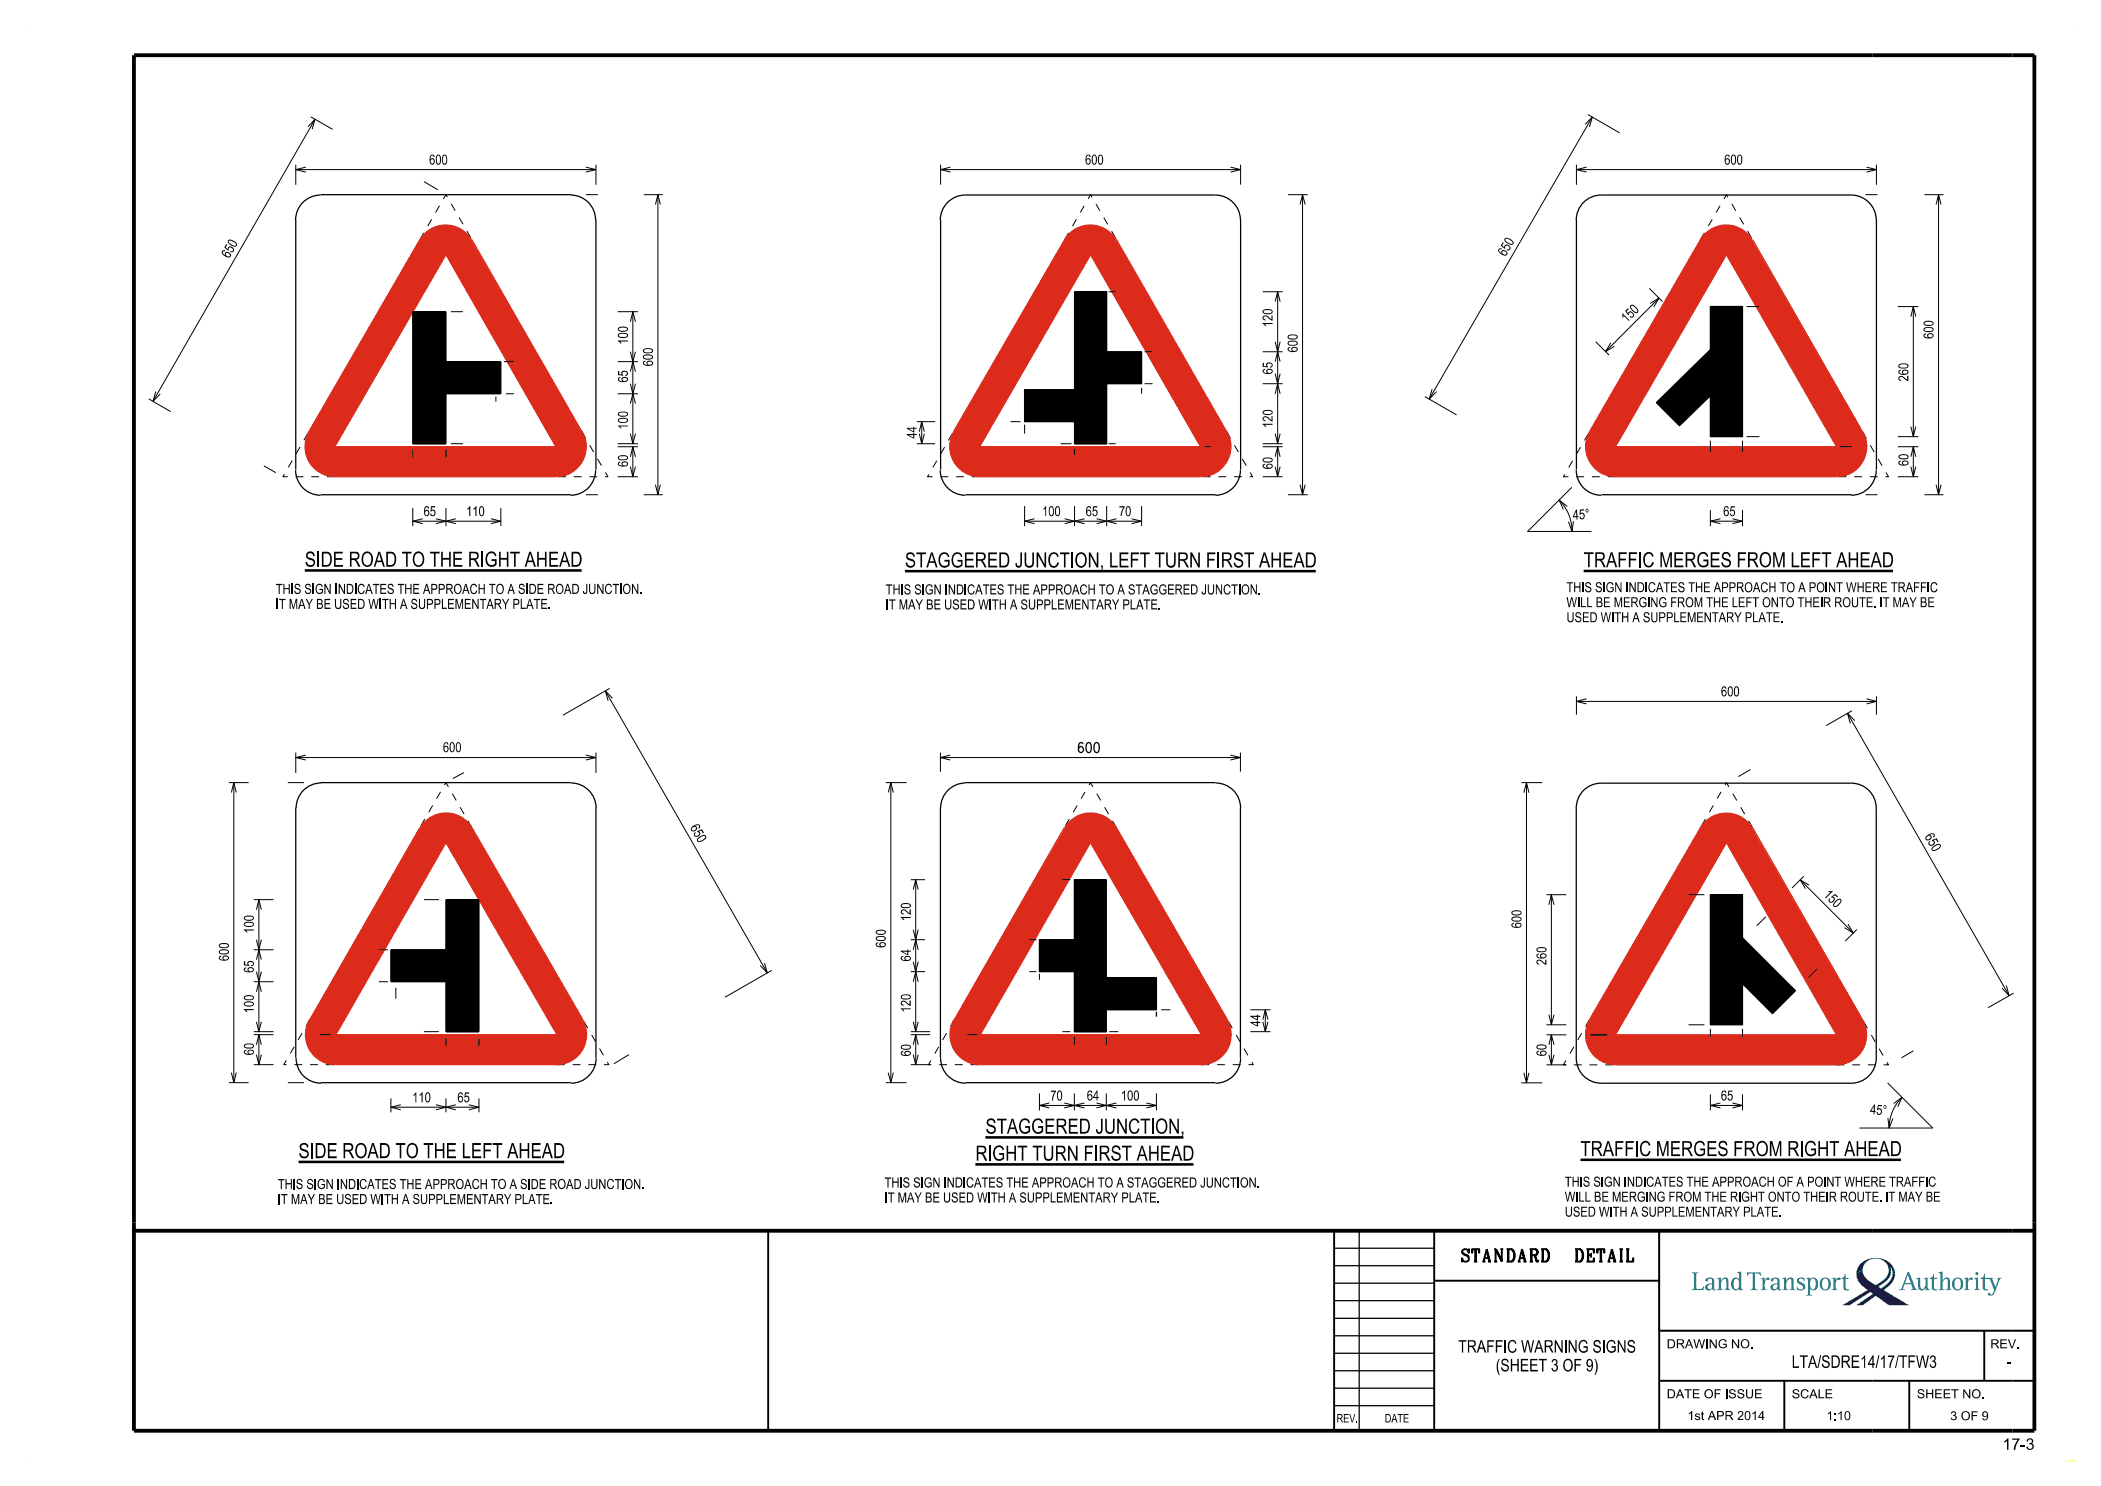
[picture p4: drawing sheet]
<svg xmlns="http://www.w3.org/2000/svg" width="420mm" height="297mm" viewBox="0 0 420 297" stroke-linecap="round" stroke-linejoin="round" font-family="sans-serif">
<g fill="#dc2a1b">
<path d="M84.7 46.9l-.8 1.1-22.1 38.3a6 6 0 0 0 5.2 8.9h44.2a6 6 0 0 0 5.2-8.9l-22.1-38.3a6 6 0 0 0-9.6-1.1zM89.1 50.9l22 38.4h-44.2z" fill-rule="evenodd"/>
<path d="M213.6 46.9l-.8 1.1-22.1 38.3a6 6 0 0 0 5.2 8.9h44.2a6 6 0 0 0 5.2-8.9l-22.1-38.3a6 6 0 0 0-9.6-1.1zM218 50.9l22 38.4h-44.2z" fill-rule="evenodd"/>
<path d="M341 46.6l-1.1 1.4-22.1 38.3a6 6 0 0 0 5.2 8.9h44.2a6 6 0 0 0 5.2-8.9l-22.1-38.3a6 6 0 0 0-9.3-1.4zM345.1 50.9l22 38.4h-44.2z" fill-rule="evenodd"/>
<path d="M341 164.1l-1.1 1.4-22.1 38.3a6 6 0 0 0 5.2 9h44.2a6 6 0 0 0 5.1-9l-22-38.3a6 6 0 0 0-9.3-1.4zM345.1 168.4l22 38.4h-44.2z" fill-rule="evenodd"/>
<path d="M213.9 164.1l-1.1 1.4-22.1 38.3a6 6 0 0 0 5.2 9h44.2a6 6 0 0 0 5.2-9l-22.1-38.3a6 6 0 0 0-9.3-1.4zM218 168.4l22.2 38.4h-44.2z" fill-rule="evenodd"/>
<path d="M85.1 164.1l-1.1 1.4-22.1 38.3a6 6 0 0 0 5.2 9h44.2a6 6 0 0 0 5.2-9l-22.1-38.3a6 6 0 0 0-9.3-1.4zM89.1 168.4l22.2 38.4h-44.2z" fill-rule="evenodd"/>
</g>
<g fill="#000">
<path d="M214.8 58.3h6.4v12h7v6.4h-7v12h-6.4v-4.4h-10v-6.4h10z" fill-rule="evenodd"/>
<path d="M82.5 62.3h6.6v10h11v6.4h-11v10h-6.6z" fill-rule="evenodd"/>
<path d="M341.9 61.3h6.4v26h-6.4v-8.2l-6.2 6-4.6-4.6 10.8-10.6z" fill-rule="evenodd"/>
<path d="M78.1 189.8h11v-10h6.6v26.4h-6.6v-10h-11z" fill-rule="evenodd"/>
<path d="M341.9 178.8h6.4v8.6l10.6 10.6-4.6 4.6-6-6v8.2h-6.4z" fill-rule="evenodd"/>
<path d="M214.8 175.8h6.4v19.6h10v6.4h-10v4.4h-6.4v-12h-7v-6.4h7z" fill-rule="evenodd"/>
</g>
<path d="M26.8 11h379.9v275h-379.9zM26.8 246h379.9" fill="none" stroke="#000" stroke-width=".76" stroke-linecap="butt"/>
<path d="M153.6 246v40M266.7 246v40M286.7 256h45M286.7 246v40M331.7 246v40M331.7 266h75M331.7 276h75M356.7 276v10M381.7 276v10M396.7 266v10" fill="none" stroke="#000" stroke-width=".38"/>
<path d="M5 5h.1M414.9 5h.1M5 292h.1M415 292h-1.9" fill="none" stroke="#ff0" stroke-width=".2"/>
<path d="M266.7 260h20M266.7 256.5h20M266.7 253h20M266.7 249.5h20M271.7 246v40M331.7 246h75v20h-75zM266.7 277.5h20M266.7 274h20M266.7 270.5h20M266.7 267h20M266.7 263.5h20M266.7 280.9h20" fill="none" stroke="#000" stroke-width=".25"/>
<g fill="#008c95">
<path d="M338.2 254.3h1.4l-.3 .1-.2 .3v2.8l.1 .1h.9l.2-.1 .2-.4h.1v.7h-2.4l.4-.3v-2.8l-.1-.3z" fill-rule="evenodd"/>
<path d="M341 255.6l-.1 .3 .2 .2 .3-.1 .2-.5h.3l.3 .2 .1 .8-.6 .1a.71 .71 0 0 0-.8 .5 .71 .71 0 0 0 .5 .9 .71 .71 0 0 0 .9-.5l.2 .4 .6-.1-.4-.2-.1-1.9-.5-.4-.6 .1zM341.5 256.9l.8-.2v.5l-.2 .4-.5 .1-.2-.2-.1-.4z" fill-rule="evenodd"/>
<path d="M343.2 255.5l.8-.2v.7l.5-.6h.8l.2 .5v1.7l.4 .2h-1.2l.4-.3v-1.6l-.2-.3h-.3l-.3 .3-.3 .6v1l.4 .3h-1.2l.4-.2v-1.8z" fill-rule="evenodd"/>
<path d="M347.3 254.3l.8-.2v3.4l.4 .3-.8 .1-.1-.4-.1 .3-.4 .1a1.35 1.35 0 0 1-.8-2.2l.3-.3 .5-.1 .6 .5v-1.2zM346.9 255.6l-.3 .5v1.2a.51 .51 0 0 0 .7 .4 .51 .51 0 0 0 .3-.7l-.1-1.2-.3-.3z" fill-rule="evenodd"/>
<path d="M349.3 254.3h2.7v.7h-.1l-.3-.4-.8-.1v2.9l.2 .3 .4 .1h-1.6l.4-.1 .2-.2v-3l-.8 .1-.2 .4h-.1z" fill-rule="evenodd"/>
<path d="M352 255.5l.8-.2v.6l.5-.5h.4l-.1 .4-.5-.1-.3 .5v1.4l.4 .2h-1.2l.4-.2v-1.9z" fill-rule="evenodd"/>
<path d="M354.2 255.5l.9-.2 .5 .3 .1 2 .4 .2-.5 .1-.3-.4-.4 .4h-.5l-.4-.4a.92 .92 0 0 1 1.1-1h.2v-.6l-.2-.4h-.5l-.3 .6a.28 .28 0 0 1-.3-.2 .28 .28 0 0 1 .2-.4zM354.6 256.8l-.2 .3 .1 .4 .1 .2 .5-.1 .2-.4v-.5z" fill-rule="evenodd"/>
<path d="M356.3 255.5l.8-.2v.7l.3-.4 .3-.2h.7l.2 .5v1.6l.4 .3h-1.2l.3-.3v-1.7l-.1-.2h-.4l-.2 .3-.3 .6v1l.4 .3h-1.2l.4-.2v-1.9z" fill-rule="evenodd"/>
<path d="M359.3 255.7l.6-.4 .8 .1 .1 .6-.6-.5h-.4l-.2 .3 .2 .4 .8 .4 .3 .3v.5l-.4 .4-.4 .1-.9-.1v-.6l.6 .5h.4l.3-.3-.2-.4-1-.6z" fill-rule="evenodd"/>
<path d="M361 255.5l.4 .3v2.9l-.4 .3h1.3l-.5-.4v-1.1l.3 .3 .3 .1a1.35 1.35 0 0 0 .8-2.2l-.6-.4-.4 .1-.3 .3-.1-.4zM362.1 255.7l.1-.1a.79 .79 0 0 1 .8 1.1l-.2 .8a.52 .52 0 0 1-.7 .1 .52 .52 0 0 1-.2-.6v-.9z" fill-rule="evenodd"/>
<path d="M364.2 255.5l.7-.2a1.15 1.15 0 0 1 1.1 1.3h-.5l-.1-.8a.65 .65 0 0 0-.9-.1 .65 .65 0 0 0-.3 .8v.1h-.4l.1-.6z" fill-rule="evenodd"/>
<path d="M363.8 256.6h.4l.2 .8a.64 .64 0 0 0 .8 .2 .64 .64 0 0 0 .3-.8v-.2h.5l-.1 .6-.2 .4a1.11 1.11 0 0 1-1.3 .2 1.11 1.11 0 0 1-.6-1.2z" fill-rule="evenodd"/>
<path d="M366.1 255.5l.9-.2v.6l.2-.4 .4-.2a.29 .29 0 0 1 .3 .5 .28 .28 0 0 1-.5-.1l-.3 .2-.1 .5v1.2l.4 .2h-1.3l.4-.2v-1.9z" fill-rule="evenodd"/>
<path d="M368.8 254.6h.1v.8h.6v.2h-.6v1.8l.2 .3h.5v.2h-.6a.59 .59 0 0 1-.5-.8v-1.5h-.3v-.2l.5-.2z" fill-rule="evenodd"/>
<path d="M381.4 254.2l-1.2 3.2-.6 .4h1.2l-.4-.2 .3-.9h1.4l.3 .9-.4 .2h1.4l-.6-.6-1.2-3zM381.4 254.8l.6 1.7h-1.2z" fill-rule="evenodd"/>
<path d="M383 255.5l.9-.2v1.9l.2 .4h.3l.4-.3 .2-.6-.1-1-.4-.2 .8-.2v2.1l.5 .4-.8 .1v-.6l-.6 .6-.7-.1-.3-.6v-1.4z" fill-rule="evenodd"/>
<path d="M386.5 254.6h.1v.8h.7v.2h-.7v1.9l.3 .2h.4l-.1 .2-.7-.1-.3-.3v-1.9h-.4v-.2l.5-.2z" fill-rule="evenodd"/>
<path d="M387.5 254.3l.8-.2v1.9l.6-.6 .4-.1 .4 .2 .1 2.1 .4 .2h-1.3l.5-.3v-1.6l-.2-.3h-.3l-.3 .3-.3 .6v1.1l.4 .2h-1.2l.4-.2v-3z" fill-rule="evenodd"/>
<path d="M390.2 256.6h.5l.1 .8a.64 .64 0 0 0 .9 .2 .64 .64 0 0 0 .3-.8v-.2h.5l-.1 .6-.3 .4a1.11 1.11 0 0 1-1.3 .2 1.11 1.11 0 0 1-.6-1.2z" fill-rule="evenodd"/>
<path d="M390.6 255.7l.2-.3 .5-.1a1.15 1.15 0 0 1 1.2 1.3h-.5l-.2-.8a.62 .62 0 0 0-.7-.2 .62 .62 0 0 0-.4 .7v.3h-.5l.1-.6z" fill-rule="evenodd"/>
<path d="M392.6 255.5l.8-.2v.6l.2-.4 .5-.2a.27 .27 0 0 1 .2 .5 .27 .27 0 0 1-.5-.1l-.2 .2-.2 .5v1.2l.4 .2h-1.2l.4-.2v-1.9z" fill-rule="evenodd"/>
<path d="M394.6 255.5l.8-.2v2.3l.4 .2h-1.2l.4-.3v-1.7z" fill-rule="evenodd"/>
<path d="M396.6 254.6h.2v.8h1.2v.2h-1.2v1.9l.3 .2h.3l-.1 .2-.8-.2-.2-2.1h-.4v-.2l.6-.2z" fill-rule="evenodd"/>
<path d="M397.4 255.4l1.1 .1a.27 .27 0 0 0-.2 .2 .27 .27 0 0 0 .1 .3l.5 1.2 .6-1.5-.3-.3h1l-.5 .4-1.2 2.9-.4 .3-.5-.1-.2-.2 .1-.3a.28 .28 0 0 1 .3 .1 .28 .28 0 0 1 .1 .2l.4-.1 .3-.8-.8-2.1-.4-.1z" fill-rule="evenodd"/>
<circle cx="395.2" cy="254.5" r=".31"/>
</g>
<g fill="#171c8f">
<path d="M371.1 254.6l1.3-.7a3.6 3.6 0 0 0 2.7 2.9l.4-.3a3.4 3.4 0 0 0 2.1-2.6l.4 .2a3.7 3.7 0 0 1-2.2 2.9l-.3 .2 .5 .3 .8-.5a3 3 0 0 0 1.5-2.4h.5a4 4 0 0 1-2.2 3.2l5 3.1h-4l-2.6-1.9-2.6 1.9h-1.3l3.3-2.3-.5-.4-4.2 2.7h-1.4l5-3.1-.2-.2a3.8 3.8 0 0 1-2-3z" fill-rule="evenodd"/>
<path d="M372.1 252.4a4.3 4.3 0 0 1 6.6 1.4l.1 .8h-.5l-.1-.8-.3-.6 .1 .9-.4-.2a2.63 2.63 0 0 0-2.6-2.4 2.63 2.63 0 0 0-2.6 2.4l-1.3 .7 .3-1.3z" fill-rule="evenodd"/>
</g>
<g fill="none" stroke="#000" stroke-width=".25">
<path d="M64.1 39a5 5 0 0 0-5 5M64.1 38.9h50M114.1 39a5 5 0 0 1 5 5M59.1 43.9v50M119.1 43.9v50M188 44a5.1 5.1 0 0 1 5-5h50a5.1 5.1 0 0 1 5 5M188 43.9v50M214.8 58.3h6.4v12h7v6.4h-7v12h-6.4v-4.4h-10v-6.4h10zM214.8 58.3h6.4M248 43.9v50M315.1 44a5 5 0 0 1 5-5h50a5.1 5.1 0 0 1 5 5M315.1 43.9v50"/>
<path d="M375.1 43.9v50M82.5 62.3h6.6v10h11v6.4h-11v10h-6.6zM341.9 61.3h6.4v26h-6.4v-8.2l-6.2 6-4.6-4.6 10.8-10.6zM341.9 61.3h6.4M59.1 94a5 5 0 0 0 5 5M64.1 98.9h50M119.1 94a5 5 0 0 1-5 5M188 94a5.1 5.1 0 0 0 5 5M193 98.9h50M214.8 88.7h6.4M248 94a5.1 5.1 0 0 1-5 5M315.1 94a5 5 0 0 0 5 5"/>
<path d="M320.1 98.9h50M375.1 94a5.1 5.1 0 0 1-5 5M64.1 156.4h50M64.2 156.5a5 5 0 0 0-5 5M114.2 156.5a5.1 5.1 0 0 1 5 5M193 156.4h50M193 156.5a5 5 0 0 0-5 5M243 156.5a5 5 0 0 1 5 5M316.5 158l.9-.7 1-.5 1.7-.3h50a5 5 0 0 1 5 5v50a5.1 5.1 0 0 1-5 5h-50a5 5 0 0 1-5-5v-50l.3-1.6 .5-1zM59.1 161.4v50M119.1 161.4v50M188 161.4v50"/>
<path d="M214.8 175.8h6.4v19.6h10v6.4h-10v4.4h-6.4v-12h-7v-6.4h7zM214.8 175.8h6.4M248 161.4v50M341.9 178.8h6.4v8.6l10.6 10.6-4.6 4.6-6-6v8.2h-6.4zM341.9 178.8h6.4M78.1 189.8h11v-10h6.6v26.4h-6.6v-10h-11zM59.2 211.5a5 5 0 0 0 5 5M64.1 216.4h50M119.2 211.5a5.1 5.1 0 0 1-5 5M188 211.5a5 5 0 0 0 5 5M193 216.4h50M214.8 206.2h6.4"/>
<path d="M231.2 202.2v1M248 211.5a5 5 0 0 1-5 5M317.9 206.8h3.4"/>
</g>
<g fill="none" stroke="#dc2a1b" stroke-width=".25">
<path d="M83.9 48a6 6 0 0 1 10.4 0M83.9 47.9l-22.2 38.4M89.1 50.9l22 38.4h-44.2zM94.3 47.9l22 38.4M212.8 48a6 6 0 0 1 10.4 0M212.8 47.9l-22.2 38.4M218 50.9l22 38.4h-44.2zM223.2 47.9l22 38.4M339.9 48a6 6 0 0 1 10.4 0M339.9 47.9l-22.2 38.4M345.1 50.9l22 38.4h-44.2zM350.3 47.9l22 38.4"/>
<path d="M61.8 86.3a6 6 0 0 0 5.2 8.9M66.9 95.3h44.2M116.4 86.3a6 6 0 0 1-5.2 8.9M190.7 86.3a6 6 0 0 0 5.2 8.9M195.8 95.3h44.2M245.3 86.3a6 6 0 0 1-5.2 8.9M317.8 86.3a6 6 0 0 0 5.2 8.9M322.9 95.3h44.2M372.4 86.3a6 6 0 0 1-5.2 8.9M83.9 165.4l-22 38.4M84 165.5a6 6 0 0 1 10.4 0M89.1 168.4l22.2 38.4h-44.2z"/>
<path d="M94.3 165.4l22.2 38.4M212.8 165.4l-22 38.4M212.8 165.5a6 6 0 0 1 10.4 0M218 168.4l22.2 38.4h-44.2zM223.2 165.4l22.1 38.4a6 6 0 0 1-5.2 9M339.9 165.5a6 6 0 0 1 10.4 0M339.9 165.4l-22.2 38.4M345.1 168.4l22 38.4h-44.2zM350.3 165.4l22 38.4a6 6 0 0 1-5.1 9M61.9 203.8a6 6 0 0 0 5.2 9M67.1 212.8h44.2M116.5 203.8a6 6 0 0 1-5.2 9"/>
<path d="M190.7 203.8a6 6 0 0 0 5.2 9M196 212.8h44.2M317.8 203.8a6 6 0 0 0 5.2 9M322.9 212.8h44.2"/>
</g>
<g fill="none" stroke="#000" stroke-width=".2">
<path d="M59.1 32.9v4M59.1 33.9h60M61.1 33.4l-2 .5 2 .5M61.6 25.3l1.4-1.5-.6 2M62.1 23.4l4.4 2.5M63 23.8l-32.4 56.4M84.7 36.3l2.8 1.6M117.1 33.4l2 .5-2 .5M117.1 38.9h2.4M119.1 32.9v4M128.7 38.9h3.8M131.5 38.9v60"/>
<path d="M188 33.9h60M188 32.9v4M190 33.4l-2 .5 2 .5M246 33.4l2 .5-2 .5M248 32.9v4M257.5 38.9h3.9M260.4 38.9v60M315.1 33.9h60M315.1 32.9v4M316.9 24.9l1.4-1.5-.6 2M317.1 33.4l-2 .5 2 .5M317.4 22.9l6.4 3.7"/>
<path d="M318.3 23.4l-32.6 56.4M372.9 38.9h2.4M373.1 33.4l2 .5-2 .5M375.1 32.9v4M384.7 38.9h3.8M387.5 38.9v60M131 40.9l.5-2 .5 2M221.6 58.3h1.4M252.4 58.3h4M255.4 58.3v30.4M259.9 40.9l.5-2 .5 2M329.7 57.6l2.7 2.7"/>
<path d="M331.6 59.6l-10.6 10.7M387 40.9l.5-2 .5 2M29.7 79.7l4.4 2.6M31.2 78.2l-.6 2 1.4-1.5M90.1 62.3h2.4M99.1 79.3v1M100.7 72.3h2M101.1 78.7h1.6M123.5 72.3h4M123.5 62.3h4M123.5 78.7h4M126 70.3l.5 2 .5-2"/>
<path d="M126 76.7l.5 2 .5-2M126 64.3l.5-2 .5 2M126 74.3l.5-2 .5 2M126.5 62.3v26.4M228.2 77.5v1.2M228.8 70.3h1.6M228.8 76.7h1.6M252.4 70.3h4M252.4 76.7h4M254.9 78.7l.5-2 .5 2M254.9 72.3l.5-2 .5 2M254.9 60.3l.5-2 .5 2"/>
<path d="M254.9 74.7l.5 2 .5-2M254.9 68.3l.5 2 .5-2M284.8 79.3l6.4 3.6M286.3 77.8l-.6 2 1.5-1.5M319 68.3l2.7 2.7M322 68.5l-1 1.8 1.7-1.1M329.9 60.6l1.7-1-1 1.7M349.1 61.3h2.6M379.4 61.3h4.1M382 63.3l.5-2 .5 2M382.5 61.3v26M52.7 93.1l2.4 1.4"/>
<path d="M82.5 89.9v1.6M89.1 89.9v1.6M90.1 88.7h2.4M117.1 98.9h2.4M123.5 88.7h4M123.5 89.3h4M123.5 95.3h4M126 86.7l.5 2 .5-2M126 93.3l.5 2 .5-2M126 80.7l.5-2 .5 2M126 91.3l.5-2 .5 2M126.5 89.3v6"/>
<path d="M128.7 98.9h3.8M131 96.9l.5 2 .5-2M183.3 88.7h3.6M183.3 84.3h3.6M183.8 86.7l.5 2 .5-2M183.8 86.3l.5-2 .5 2M184.3 84.3v4.4M202 84.3h2M204.8 84.9v1.8M212 88.7h2.2M214.8 89.7v1.2M221.6 88.7h1.4"/>
<path d="M240.8 89.3h1.2M252.4 88.7h4M252.4 89.3h4M252.4 95.3h4M254.9 91.3l.5-2 .5 2M254.9 86.7l.5 2 .5-2M254.9 93.3l.5 2 .5-2M255.4 89.3v6M257.5 98.9h3.9M259.9 96.9l.5 2 .5-2M311.7 99.9a8.9 8.9 0 0 1 2.6 6.3M314.2 97.4l-8.8 8.8"/>
<path d="M341.9 88.1v2.2M348.3 88.1v2.2M349.1 87.3h2.6M367.7 89.3h2.4M372.9 98.9h2.4M379.4 89.3h4.1M379.4 87.3h4.1M379.4 95.3h4.1M382 93.3l.5 2 .5-2M382 85.3l.5 2 .5-2M382 91.3l.5-2 .5 2M382.5 89.3v6"/>
<path d="M384.7 98.9h3.8M387 96.9l.5 2 .5-2M82.5 101.5v3.7M82.5 104.2h17.6M84.5 103.7l-2 .5 2 .5M87.1 103.7l2 .5-2 .5M89.1 101.5v3.7M91.1 103.7l-2 .5 2 .5M98.1 103.7l2 .5-2 .5M100.1 101.5v3.7M204.8 101.1v4.1M204.8 104.2h23.4"/>
<path d="M206.8 103.7l-2 .5 2 .5M212.8 103.7l2 .5-2 .5M214.8 101.1v4.1M216.8 103.7l-2 .5 2 .5M219.2 103.7l2 .5-2 .5M221.2 101.1v4.1M223.2 103.7l-2 .5 2 .5M226.2 103.7l2 .5-2 .5M228.2 101.1v4.1M305.3 106.2h12.8M313.3 101.2l-1.6-1.3 .8 1.9M314.5 104.2l-.2 2-.8-1.9"/>
<path d="M341.9 101.9v3.3M341.9 104.2h6.4M343.9 103.7l-2 .5 2 .5M346.3 103.7l2 .5-2 .5M348.3 101.9v3.3M121 138.1l32.4 56.3M121.9 137.6l-9.4 5.3M122.4 139.6l-1.4-1.5 .6 1.9M315.1 139.2v3.6M317.1 139.7l-2 .5 2 .5M373.1 139.7l2 .5-2 .5M375.1 139.2v3.6"/>
<path d="M45.8 156.4h3.9M46.2 158.4l.5-2 .5 2M46.7 156.4v60M57.5 156.4h3.2M59.1 150.4v4.1M59.1 151.4h60M61.1 150.9l-2 .5 2 .5M92.7 154.4l-2.2 1.2M117.1 150.9l2 .5-2 .5M119.1 150.4v4.1M177.1 156.4h4.1M177.6 158.4l.5-2 .5 2"/>
<path d="M178.1 156.4v60M188 150.4v3.8M188 151.4h60M190 150.9l-2 .5 2 .5M246 150.9l2 .5-2 .5M248 150.4v3.8M304.1 156.4h4.2M304.6 158.4l.6-2 .4 2M305.2 156.4v60M315.1 140.2h60M349.9 153.8l-2.4 1.4M369.3 142.6l32.3 56.4"/>
<path d="M370.2 142.1l-5.1 2.9M370.8 144l-1.5-1.4 .6 2M50.7 179.8h4M51.8 179.8v26.4M84.7 179.8h3M182.1 175.8h2.8M182.6 177.8l.5-2 .5 2M183.1 175.8v30.4M212.4 175.8h1.6M309.1 178.8h4M310.1 178.8v26M337.5 178.8h3.2"/>
<path d="M359.9 175.9l10.6 10.6M360.6 175.2l-2.4 2.3M361.6 176.9l-1.7-1 1 1.7M50.7 189.8h4M50.7 196.2h4M51.3 181.8l.5-2 .4 2M51.3 191.8l.5-2 .4 2M51.3 198.2l.5-2 .4 2M51.3 187.8l.5 2 .4-2M51.3 194.2l.5 2 .4-2M75.7 189.8h1.8M75.7 196.2h1.8"/>
<path d="M79.1 197.4v2.2M152.8 192.5l.6 1.9-1.4-1.4M154.3 194l-9.4 5.3M182.1 187.8h2.8M182.1 194.2h2.8M182.6 192.2l.5 2 .5-2M182.6 185.8l.5 2 .5-2M182.6 196.2l.5-2 .5 2M182.6 189.8l.5-2 .5 2M205.8 187.8h1.4M205.8 194.2h1.4M207.8 194.6v1.2"/>
<path d="M309.6 180.8l.5-2 .6 2M353 183.2l-1.8 1.8M363.3 193.6l-1.8 1.8M369.4 184.7l1.1 1.8-1.8-1.1M371.2 185.8l-2.3 2.3M401.1 197l.5 2-1.4-1.5M402.5 198.5l-5.1 2.9M45.8 216.4h3.9M46.2 214.4l.5 2 .5-2M50.7 206.8h4M50.7 206.2h4M50.7 212.8h4"/>
<path d="M51.3 208.8l.5-2 .4 2M51.3 204.2l.5 2 .4-2M51.3 210.8l.5 2 .4-2M51.8 206.8v6M57.5 216.4h3.2M63.9 206.8h2.2M78.1 219.5v2.8M84.7 206.2h3M89.1 207.6v1.4M89.1 219.5v2.8M95.7 207.6v1.4M95.7 219.5v2.8"/>
<path d="M125.7 210.8l-3 1.8M177.1 216.4h4.1M177.6 214.4l.5 2 .5-2M182.1 206.8h3.8M182.1 206.2h3.8M182.1 212.8h3.8M182.6 204.2l.5 2 .5-2M182.6 210.8l.5 2 .5-2M182.6 208.8l.5-2 .5 2M183.1 206.8v6M193.4 206.8h2M207.8 218.5v3.4"/>
<path d="M212.4 206.2h1.6M214.8 207.2v1.6M214.8 218.5v3.4M221.2 207.2v1.6M221.2 218.5v3.4M221.8 206.2h1.8M231.2 218.5v3.4M232.2 201.8h1.8M249.9 201.8h4.1M249.9 206.2h4.1M252.4 203.8l.5-2 .6 2M252.4 204.2l.5 2 .6-2"/>
<path d="M252.9 201.8v4.4M304.1 216.4h4.2M304.6 214.4l.6 2 .4-2M309.1 204.8h4M309.1 212.8h4M309.1 206.8h4M309.6 202.8l.5 2 .6-2M309.6 210.8l.5 2 .6-2M309.6 208.8l.5-2 .6 2M310.1 206.8v6M337.5 204.8h3.2M341.9 205.6v1.6"/>
<path d="M341.9 218.7v3.2M348.3 205.6v1.6M348.3 218.7v3.2M377.3 216.4l9.1 9.1h-14.7M380.2 219.3a8.6 8.6 0 0 0-2.6 6.2M382.5 210l-2.4 1.4M78.1 221.3h17.6M80.1 220.8l-2 .5 2 .5M87.1 220.8l2 .5-2 .5M91.1 220.8l-2 .5 2 .5M93.7 220.8l2 .5-2 .5M207.8 220.9h23.4"/>
<path d="M209.8 220.4l-2 .5 2 .5M212.8 220.4l2 .5-2 .5M216.8 220.4l-2 .5 2 .5M219.2 220.4l2 .5-2 .5M223.2 220.4l-2 .5 2 .5M229.2 220.4l2 .5-2 .5M341.9 220.9h6.4M343.9 220.4l-2 .5 2 .5M346.3 220.4l2 .5-2 .5M377.4 223.4l.2 2.1 .8-1.9M378.6 220.6l1.6-1.3-.8 1.9"/>
</g>
<g fill="none" stroke="#000" stroke-width=".2" stroke-dasharray="1.6 1.6" stroke-linecap="butt">
<path d="M83.9 47.9l5.2-9 5.2 9M212.8 47.9l5.2-9 5.2 9M339.9 47.9l5.2-9 5.2 9M66.9 95.3h-10.3l5.1-9M116.3 86.3l5.2 9h-10.4M195.8 95.3h-10.4l5.2-9M245.2 86.3l5.2 9h-10.4M322.9 95.3h-10.4l5.2-9M372.3 86.3l5.2 9h-10.4M94.3 165.4l-5.2-9-5.2 9M223.2 165.4l-5.2-9-5.2 9M350.3 165.4l-5.2-9-5.2 9"/>
<path d="M61.9 203.8l-5.2 9h10.4M111.3 212.8h10.4l-5.2-9M190.8 203.8l-5.2 9h10.4M240.2 212.8h10.3l-5.1-9M317.7 203.8l-5.2 9h10.4M367.1 212.8h10.4l-5.2-9"/>
</g>
<path d="M60.9 114h55.4M180.9 114.2h82.1M316.6 114.1h61.8M59.7 232.2h53.1M195 232.7h43.6M197 227.3h39.6M315.9 231.8h64.1" fill="none" stroke="#000" stroke-width=".51"/>
<g fill="#000">
<path d="M123.6 75.5l-.1 .5a1.46 1.46 0 0 0 2 0 .63 .63 0 0 0-.6-.7 .63 .63 0 0 0-.6 .7l.2 .2a.47 .47 0 0 1-.5-.1 .47 .47 0 0 1-.2-.5h.2v-.3zM124.5 75.7a.45 .45 0 0 1 .5-.2 .45 .45 0 0 1 .3 .5 .47 .47 0 0 1-.5 .1 .47 .47 0 0 1-.3-.4z" fill-rule="evenodd"/>
<path d="M123.7 66.7a.48 .48 0 0 0-.1 .6 .48 .48 0 0 0 .5 .2 1.05 1.05 0 0 0 1.5-.5 1.21 1.21 0 0 0-1.5-.4zM123.8 66.9a1.34 1.34 0 0 1 1.5 .1v.2a1.78 1.78 0 0 1-1.5 0z" fill-rule="evenodd"/>
<path d="M123.7 65.5a.48 .48 0 0 0-.1 .6 .48 .48 0 0 0 .5 .2 .95 .95 0 0 0 1.4-.7 1.66 1.66 0 0 0-1.8-.1zM123.8 65.7a1.37 1.37 0 0 1 1.5 .1v.1a1.41 1.41 0 0 1-1.6-.1z" fill-rule="evenodd"/>
<path d="M123.5 74.2h.3v.6l.5 .1a.65 .65 0 0 1 .4-.9 .65 .65 0 0 1 .8 .4l-.1 .6-.4 .1v-.2l.3-.1a.41 .41 0 0 0-.4-.5 .41 .41 0 0 0-.4 .6l.1 .2-1.1-.1z" fill-rule="evenodd"/>
<path d="M123.5 68h2v.3h-1.5l.2 .3h-.2z" fill-rule="evenodd"/>
<path d="M128.7 72.2l-.2 .4a1.16 1.16 0 0 0 1.6 .5 .52 .52 0 0 0 .4-.7 .52 .52 0 0 0-.6-.3 .47 .47 0 0 0-.6 .2 .47 .47 0 0 0 .2 .6 .44 .44 0 0 1-.6 0 .44 .44 0 0 1-.1-.5l.2-.1v-.2zM129.5 72.4a.43 .43 0 0 1 .6-.2 .43 .43 0 0 1 .2 .5 .42 .42 0 0 1-.6 .2 .42 .42 0 0 1-.2-.5z" fill-rule="evenodd"/>
<path d="M128.7 71a.49 .49 0 0 0-.1 .6 .49 .49 0 0 0 .5 .3 1.09 1.09 0 0 0 1.5-.5 1.31 1.31 0 0 0-1.7-.5zM128.9 71.1a1.35 1.35 0 0 1 1.5 .3 1.2 1.2 0 0 1-1.7 0z" fill-rule="evenodd"/>
<path d="M128.7 69.8a.53 .53 0 0 0-.1 .7 .53 .53 0 0 0 .7 .1h.6a.55 .55 0 0 0 .7-.6 .55 .55 0 0 0-.9-.4zM128.8 70a1.27 1.27 0 0 1 1.6 .1 1.2 1.2 0 0 1-1.7 0z" fill-rule="evenodd"/>
<path d="M252.5 73.9l-.1 .3a1.28 1.28 0 0 0 2 .2 .62 .62 0 0 0-.6-.7 .62 .62 0 0 0-.6 .7l.2 .1a.46 .46 0 0 1-.6 0 .46 .46 0 0 1-.1-.5l.2-.1v-.2zM253.4 74a.43 .43 0 0 1 .6-.1 .43 .43 0 0 1 .2 .5 .42 .42 0 0 1-.6 .1 .42 .42 0 0 1-.2-.5z" fill-rule="evenodd"/>
<path d="M252.4 62.1a.6 .6 0 0 0 .2 .6 .6 .6 0 0 0 .6 .1h.6a.52 .52 0 0 0 .6-.5 .52 .52 0 0 0-.6-.5h-.7zM252.6 62.2a1.77 1.77 0 0 1 1.6 0v.1a1.24 1.24 0 0 1-1.6 0z" fill-rule="evenodd"/>
<path d="M252.4 72.5h.3v.7h.5a.61 .61 0 0 1 .6-.8 .61 .61 0 0 1 .5 .9l-.4 .2v-.2l.2-.1a.41 .41 0 0 0-.4-.6 .41 .41 0 0 0-.2 .7v.1l-1.1-.1z" fill-rule="evenodd"/>
<path d="M252.6 63.2a1.46 1.46 0 0 1 1.6 .6v-.8h.2v1.1l-.6-.3a.88 .88 0 0 0-1.2-.4v.3l.4 .1v.3l-.4-.2a.44 .44 0 0 1 0-.7z" fill-rule="evenodd"/>
<path d="M252.4 64.6h2v.2h-1.6l.3 .3-.2 .1z" fill-rule="evenodd"/>
<path d="M257.5 69.5l-.1 .3a1.28 1.28 0 0 0 2 .2 .65 .65 0 0 0-.6-.7 .65 .65 0 0 0-.7 .6l.3 .3a.46 .46 0 0 1-.6-.1 .46 .46 0 0 1-.1-.5l.2-.1v-.1zM258.4 69.6a.43 .43 0 0 1 .6-.1 .43 .43 0 0 1 .2 .5 .49 .49 0 0 1-.5 .1 .49 .49 0 0 1-.4-.4z" fill-rule="evenodd"/>
<path d="M257.5 68.3a.53 .53 0 0 0 0 .7 .53 .53 0 0 0 .7 .1h.6a.54 .54 0 0 0 .6-.6 .54 .54 0 0 0-.8-.4zM257.6 68.5a1.77 1.77 0 0 1 1.6 0v.1a1.2 1.2 0 0 1-1.6 0z" fill-rule="evenodd"/>
<path d="M257.5 67a.54 .54 0 0 0 0 .7 .54 .54 0 0 0 .7 .2h.6a.54 .54 0 0 0 .6-.6 .54 .54 0 0 0-.8-.5zM257.6 67.2a1.33 1.33 0 0 1 1.6 .1v.2a1.78 1.78 0 0 1-1.6 0z" fill-rule="evenodd"/>
<path d="M379.6 74l-.1 .3a1.23 1.23 0 0 0 2 .2 .65 .65 0 0 0-.6-.6 .65 .65 0 0 0-.7 .5l.3 .3a.46 .46 0 0 1-.6 0 .46 .46 0 0 1-.1-.5l.2-.1v-.2zM380.4 74.3a.44 .44 0 0 1 .6-.3 .44 .44 0 0 1 .2 .5 .48 .48 0 0 1-.5 .2 .48 .48 0 0 1-.3-.4z" fill-rule="evenodd"/>
<path d="M379.6 72.8a.53 .53 0 0 0 0 .7 .53 .53 0 0 0 .7 .2l.5-.1a.54 .54 0 0 0 .7-.5 .54 .54 0 0 0-.8-.5zM379.7 73a1.52 1.52 0 0 1 1.6 0v.2a1.2 1.2 0 0 1-1.6 0z" fill-rule="evenodd"/>
<path d="M379.7 75.2a1.39 1.39 0 0 1 1.5 .7v-.8h.3v1.1l-.6-.3a.85 .85 0 0 0-1.2-.4v.3l.4 .1-.1 .2a.5 .5 0 0 1-.5-.3 .5 .5 0 0 1 .2-.6z" fill-rule="evenodd"/>
<path d="M384.7 66.7a.55 .55 0 0 0-.1 .7 .55 .55 0 0 0 .6 .2l.4 .1a.62 .62 0 0 0 .8-.2 .62 .62 0 0 0 0-.8 .59 .59 0 0 0-.8-.1 .59 .59 0 0 0-.2 .8h.1a.47 .47 0 0 1-.5 0 .47 .47 0 0 1-.2-.5l.2-.1v-.2zM385.6 66.9a.43 .43 0 0 1 .5-.1 .43 .43 0 0 1 .2 .5 .42 .42 0 0 1-.6 .1 .42 .42 0 0 1-.1-.5z" fill-rule="evenodd"/>
<path d="M384.6 65.6a.58 .58 0 0 0 .1 .7 .58 .58 0 0 0 .6 .1h.6a.54 .54 0 0 0 .6-.6 .54 .54 0 0 0-.8-.4h-.8zM384.8 65.8a1.37 1.37 0 0 1 1.6 .1 1.27 1.27 0 0 1-1.7 .1z" fill-rule="evenodd"/>
<path d="M384.7 64.3a.48 .48 0 0 0-.1 .6 .48 .48 0 0 0 .5 .2 1.06 1.06 0 0 0 1.4-.5 1.26 1.26 0 0 0-1.6-.4zM384.8 64.5a1.4 1.4 0 0 1 1.6 .1 1.24 1.24 0 0 1-1.7 0z" fill-rule="evenodd"/>
<path d="M82.5 62.3h6.6v10h11v6.4h-11v10h-6.6z" fill-rule="evenodd"/>
<path d="M123.6 92.4l-.1 .3a1.27 1.27 0 0 0 2 .2 .65 .65 0 0 0-.6-.7 .65 .65 0 0 0-.7 .6l.3 .3a.46 .46 0 0 1-.5-.1 .46 .46 0 0 1-.2-.5l.2-.1v-.2zM124.6 92.5a.43 .43 0 0 1 .5-.1 .43 .43 0 0 1 .2 .5 .49 .49 0 0 1-.5 .1 .49 .49 0 0 1-.3-.4z" fill-rule="evenodd"/>
<path d="M123.7 83.7a.53 .53 0 0 0-.1 .7 .53 .53 0 0 0 .7 .1h.6a.51 .51 0 0 0 .7-.4 .51 .51 0 0 0-.7-.6h-.7zM123.8 83.9a1.78 1.78 0 0 1 1.5 0v.1a1.2 1.2 0 0 1-1.6 0z" fill-rule="evenodd"/>
<path d="M123.7 82.5a.54 .54 0 0 0-.1 .6 .54 .54 0 0 0 .7 .2h.6a.54 .54 0 0 0 .6-.6 .54 .54 0 0 0-.7-.4zM123.8 82.7a1.34 1.34 0 0 1 1.5 .1v.1a1.78 1.78 0 0 1-1.5 0z" fill-rule="evenodd"/>
<path d="M123.7 91.2a.53 .53 0 0 0-.1 .7 .53 .53 0 0 0 .7 .1h.6a.54 .54 0 0 0 .7-.6 .54 .54 0 0 0-.8-.4zM123.8 91.4a1.78 1.78 0 0 1 1.5 0v.1a1.2 1.2 0 0 1-1.6 0z" fill-rule="evenodd"/>
<path d="M123.5 85.1h2v.1h-1.5l.2 .4h-.2z" fill-rule="evenodd"/>
<path d="M181.3 86.7v.2l1.3 .7h.2v-.6h.5v-.3h-.5v-.2h-.2v.2zM181.6 87h1v.5z" fill-rule="evenodd"/>
<path d="M181.3 85.5v.2l1.3 .7h.2v-.7h.5v-.2h-.5v-.2h-.2v.2zM181.6 85.7h1v.5z" fill-rule="evenodd"/>
<path d="M214.8 58.3h6.4v12h7v6.4h-7v12h-6.4v-4.4h-10v-6.4h10z" fill-rule="evenodd"/>
<path d="M252.5 92.8l-.1 .3a1.23 1.23 0 0 0 2 .2 .62 .62 0 0 0-.6-.6 .62 .62 0 0 0-.6 .6l.2 .2a.47 .47 0 0 1-.6 0 .47 .47 0 0 1-.1-.5l.2-.1v-.2zM253.4 93a.43 .43 0 0 1 .6-.2 .43 .43 0 0 1 .2 .5 .42 .42 0 0 1-.6 .2 .42 .42 0 0 1-.2-.5z" fill-rule="evenodd"/>
<path d="M252.5 82.1a.48 .48 0 0 0 0 .6 .48 .48 0 0 0 .5 .2 .93 .93 0 0 0 1.4-.6 1.64 1.64 0 0 0-1.9-.2zM252.6 82.3a1.44 1.44 0 0 1 1.6 .1 1.24 1.24 0 0 1-1.6 0z" fill-rule="evenodd"/>
<path d="M252.4 91.7a.58 .58 0 0 0 .2 .6 .58 .58 0 0 0 .6 .2l.6-.1a.54 .54 0 0 0 .6-.5 .54 .54 0 0 0-.8-.5l-.8 .1zM252.6 91.8a1.37 1.37 0 0 1 1.6 .1 1.24 1.24 0 0 1-1.6 0z" fill-rule="evenodd"/>
<path d="M252.6 83.3a1.46 1.46 0 0 1 1.6 .7v-.8h.2v1l-.6-.2a.86 .86 0 0 0-1.2-.4v.2l.4 .2v.2l-.4-.2a.44 .44 0 0 1 0-.7z" fill-rule="evenodd"/>
<path d="M252.4 84.7h2v.2h-1.6l.3 .3-.2 .1z" fill-rule="evenodd"/>
<path d="M341.9 61.3h6.4v26h-6.4v-8.2l-6.2 6-4.6-4.6 10.8-10.6z" fill-rule="evenodd"/>
<path d="M379.6 92.2l-.1 .5a1.46 1.46 0 0 0 2 0 .65 .65 0 0 0-.6-.7 .65 .65 0 0 0-.7 .6l.3 .3a.47 .47 0 0 1-.6-.1 .47 .47 0 0 1-.1-.5l.2-.1v-.2zM380.4 92.4a.43 .43 0 0 1 .5-.2 .43 .43 0 0 1 .3 .5 .46 .46 0 0 1-.5 .1 .46 .46 0 0 1-.3-.4z" fill-rule="evenodd"/>
<path d="M379.6 91a.48 .48 0 0 0 0 .6 .48 .48 0 0 0 .5 .2 1.03 1.03 0 0 0 1.4-.5 1.29 1.29 0 0 0-1.6-.4zM379.7 91.2a1.34 1.34 0 0 1 1.6 .1v.1a1.41 1.41 0 0 1-1.6-.1z" fill-rule="evenodd"/>
<path d="M78.1 189.8h11v-10h6.6v26.4h-6.6v-10h-11z" fill-rule="evenodd"/>
<path d="M214.8 175.8h6.4v19.6h10v6.4h-10v4.4h-6.4v-12h-7v-6.4h7z" fill-rule="evenodd"/>
<path d="M43.9 191.1l-.2 .3a1.16 1.16 0 0 0 1.7 .6 .52 .52 0 0 0 .4-.7 .52 .52 0 0 0-.7-.3 .49 .49 0 0 0-.6 .2 .49 .49 0 0 0 .2 .6 .47 .47 0 0 1-.5 0 .47 .47 0 0 1-.2-.5l.2-.1v-.2zM44.8 191.2a.43 .43 0 0 1 .5-.1 .43 .43 0 0 1 .2 .5 .42 .42 0 0 1-.5 .2 .42 .42 0 0 1-.2-.6z" fill-rule="evenodd"/>
<path d="M43.8 190a.57 .57 0 0 0 .1 .6 .57 .57 0 0 0 .6 .2h.6a.52 .52 0 0 0 .7-.5 .52 .52 0 0 0-.6-.5h-.9zM44 190.1a1.77 1.77 0 0 1 1.5 0l.1 .1a1.24 1.24 0 0 1-1.7 0z" fill-rule="evenodd"/>
<path d="M43.9 188.7a.53 .53 0 0 0 0 .7 .53 .53 0 0 0 .6 .1h.6a.55 .55 0 0 0 .7-.6 .55 .55 0 0 0-.8-.4zM44 188.9a1.77 1.77 0 0 1 1.5 0l.1 .1a1.24 1.24 0 0 1-1.7 0z" fill-rule="evenodd"/>
<path d="M48.9 193.5l-.1 .4a1.45 1.45 0 0 0 1.9 .1 .63 .63 0 0 0-.6-.7 .63 .63 0 0 0-.6 .7l.2 .2a.47 .47 0 0 1-.5-.1 .47 .47 0 0 1-.2-.5l.2-.1v-.2zM49.7 193.7a.44 .44 0 0 1 .5-.2 .44 .44 0 0 1 .3 .5 .46 .46 0 0 1-.5 .1 .46 .46 0 0 1-.3-.4z" fill-rule="evenodd"/>
<path d="M48.9 184.4a.48 .48 0 0 0-.1 .6 .48 .48 0 0 0 .5 .2 .93 .93 0 0 0 1.4-.6 1.64 1.64 0 0 0-1.8-.2zM49 184.6a1.4 1.4 0 0 1 1.6 .1 1.24 1.24 0 0 1-1.7 0z" fill-rule="evenodd"/>
<path d="M48.8 183.3a.6 .6 0 0 0 .1 .6 .6 .6 0 0 0 .6 .1h.6a.52 .52 0 0 0 .7-.4 .52 .52 0 0 0-.6-.6h-.8zM49 183.4a1.77 1.77 0 0 1 1.5 0l.1 .1a1.24 1.24 0 0 1-1.7 0z" fill-rule="evenodd"/>
<path d="M48.8 199.2a.65 .65 0 0 0 .2 .7 .65 .65 0 0 0 .7 0h.4a.51 .51 0 0 0 .7-.5 .51 .51 0 0 0-.6-.5h-.8zM49 199.3a1.77 1.77 0 0 1 1.5 0l.1 .1a1.24 1.24 0 0 1-1.7 0z" fill-rule="evenodd"/>
<path d="M48.8 192.1h.2v.7l.5 .1a.6 .6 0 0 1 .6-.9 .6 .6 0 0 1 .5 .9l-.4 .2v-.2l.3-.1a.4 .4 0 0 0-.4-.6 .4 .4 0 0 0-.3 .7v.2l-1-.2z" fill-rule="evenodd"/>
<path d="M48.7 185.8h2v.2h-1.5l.3 .4h-.3z" fill-rule="evenodd"/>
<path d="M175.2 188.5l-.2 .3a1.19 1.19 0 0 0 1.9 .4 .54 .54 0 0 0 .1-.8 .54 .54 0 0 0-.8-.1 .43 .43 0 0 0-.4 .4 .43 .43 0 0 0 .2 .5 .47 .47 0 0 1-.5-.1 .47 .47 0 0 1-.1-.5l.2-.1-.1-.2zM176.1 188.6a.42 .42 0 0 1 .5-.1 .42 .42 0 0 1 .2 .4 .41 .41 0 0 1-.5 .2 .41 .41 0 0 1-.2-.5z" fill-rule="evenodd"/>
<path d="M175.2 187.3a.48 .48 0 0 0-.1 .5 .48 .48 0 0 0 .6 .3 1 1 0 0 0 1.4-.5 1.21 1.21 0 0 0-1.5-.5zM175.3 187.5a1.31 1.31 0 0 1 1.6 .1v.1a1.41 1.41 0 0 1-1.6-.1z" fill-rule="evenodd"/>
<path d="M175.2 186a.49 .49 0 0 0-.1 .6 .49 .49 0 0 0 .6 .2 .93 .93 0 0 0 1.4-.6 1.66 1.66 0 0 0-1.9-.2zM175.3 186.2a1.34 1.34 0 0 1 1.6 .1 1.2 1.2 0 0 1-1.6 0z" fill-rule="evenodd"/>
<path d="M180.2 191.2l-.1 .3a1.16 1.16 0 0 0 1.6 .5 .55 .55 0 0 0 .3-.7 .55 .55 0 0 0-.8-.3 .43 .43 0 0 0-.4 .4 .43 .43 0 0 0 .2 .5 .45 .45 0 0 1-.5 0 .45 .45 0 0 1-.1-.6l.2-.1v-.1zM181 191.4a.44 .44 0 0 1 .5-.2 .44 .44 0 0 1 .3 .5 .46 .46 0 0 1-.5 .1 .46 .46 0 0 1-.3-.4z" fill-rule="evenodd"/>
<path d="M180.2 198.9a.54 .54 0 0 0 0 .7 .54 .54 0 0 0 .7 .2h.5a.54 .54 0 0 0 .7-.6 .54 .54 0 0 0-.8-.4zM180.3 199.1a1.34 1.34 0 0 1 1.6 .1v.2a1.78 1.78 0 0 1-1.6 0z" fill-rule="evenodd"/>
<path d="M180.2 180.7a.48 .48 0 0 0-.1 .6 .48 .48 0 0 0 .6 .2 1.08 1.08 0 0 0 1.4-.5 1.3 1.3 0 0 0-1.7-.4zM180.3 180.9a1.37 1.37 0 0 1 1.6 .1v.1a1.41 1.41 0 0 1-1.6-.1z" fill-rule="evenodd"/>
<path d="M180.2 200.1a1.34 1.34 0 0 1 1.6 .6v-.7h.3v1l-.5-.1a1.36 1.36 0 0 0-1.2-.6l-.1 .3 .4 .2-.1 .2-.4-.1a.51 .51 0 0 1 0-.8z" fill-rule="evenodd"/>
<path d="M180.2 181.9a1.43 1.43 0 0 1 1.6 .6v-.8h.3v1.1l-.5-.1a1.27 1.27 0 0 0-1.2-.7l-.1 .4 .4 .2-.1 .2-.4-.2a.47 .47 0 0 1 0-.7z" fill-rule="evenodd"/>
<path d="M180.1 190v.2l1.3 .7h.2v-.7h.5v-.2h-.5v-.2h-.2v.2zM180.4 190.2h1v.5z" fill-rule="evenodd"/>
<path d="M180.1 183.3h2v.2h-1.6l.3 .4h-.2z" fill-rule="evenodd"/>
<path d="M302.3 184.6l-.2 .3a1.27 1.27 0 0 0 2 .2 .63 .63 0 0 0-.6-.7 .63 .63 0 0 0-.6 .7l.2 .2a.47 .47 0 0 1-.5-.1 .47 .47 0 0 1-.2-.5l.2-.1v-.2zM303.1 184.8a.44 .44 0 0 1 .5-.2 .44 .44 0 0 1 .3 .5 .46 .46 0 0 1-.5 .1 .46 .46 0 0 1-.3-.4z" fill-rule="evenodd"/>
<path d="M302.3 183.4a.49 .49 0 0 0-.1 .5 .49 .49 0 0 0 .5 .3 .93 .93 0 0 0 1.4-.7 1.66 1.66 0 0 0-1.8-.1zM302.4 183.6a1.4 1.4 0 0 1 1.6 .1 1.24 1.24 0 0 1-1.7 0z" fill-rule="evenodd"/>
<path d="M302.2 182.2a.6 .6 0 0 0 .1 .6 .6 .6 0 0 0 .6 .2h.6a.52 .52 0 0 0 .7-.5 .52 .52 0 0 0-.6-.5l-.8-.1zM302.4 182.3a1.77 1.77 0 0 1 1.5 0l.1 .2a1.24 1.24 0 0 1-1.7 0z" fill-rule="evenodd"/>
<path d="M307.3 190.7l-.2 .3a1.19 1.19 0 0 0 1.9 .4 .54 .54 0 0 0 0-.7 .54 .54 0 0 0-.7-.2 .43 .43 0 0 0-.5 .4 .43 .43 0 0 0 .3 .5 .46 .46 0 0 1-.5-.1 .46 .46 0 0 1-.2-.5l.3-.1-.1-.1zM308.2 190.8a.43 .43 0 0 1 .5-.1 .43 .43 0 0 1 .2 .5 .49 .49 0 0 1-.5 .1 .49 .49 0 0 1-.3-.4z" fill-rule="evenodd"/>
<path d="M307.3 189.5a.53 .53 0 0 0 0 .7 .53 .53 0 0 0 .6 .1h.6a.54 .54 0 0 0 .7-.6 .54 .54 0 0 0-.8-.4zM307.4 189.7a1.78 1.78 0 0 1 1.5 0l.1 .1a1.2 1.2 0 0 1-1.7 0z" fill-rule="evenodd"/>
<path d="M307.3 191.9a1.39 1.39 0 0 1 1.6 .7v-.8h.2v1l-.5-.2a.85 .85 0 0 0-1.2-.4v.2l.3 .2v.2a.5 .5 0 0 1-.5-.3 .5 .5 0 0 1 .1-.6z" fill-rule="evenodd"/>
<path d="M341.9 178.8h6.4v8.6l10.6 10.6-4.6 4.6-6-6v8.2h-6.4z" fill-rule="evenodd"/>
<path d="M48.9 209.9l-.2 .4a1.23 1.23 0 0 0 2 .1 .62 .62 0 0 0-.6-.6 .62 .62 0 0 0-.6 .7l.2 .1a.47 .47 0 0 1-.5 0 .47 .47 0 0 1-.2-.5l.2-.1v-.2zM49.8 210.1a.43 .43 0 0 1 .5-.1 .43 .43 0 0 1 .2 .5 .42 .42 0 0 1-.5 .1 .42 .42 0 0 1-.2-.5z" fill-rule="evenodd"/>
<path d="M48.9 200.3a.48 .48 0 0 0-.1 .6 .48 .48 0 0 0 .5 .2 .93 .93 0 0 0 1.4-.6 1.64 1.64 0 0 0-1.8-.2zM49 200.5a1.45 1.45 0 0 1 1.6 .2 1.24 1.24 0 0 1-1.7 0z" fill-rule="evenodd"/>
<path d="M48.8 208.8a.58 .58 0 0 0 .1 .6 .58 .58 0 0 0 .6 .2h.6a.54 .54 0 0 0 .7-.6 .54 .54 0 0 0-.8-.4h-.9zM49 208.9a1.37 1.37 0 0 1 1.6 .2 1.24 1.24 0 0 1-1.7 0z" fill-rule="evenodd"/>
<path d="M48.7 201.7h2v.2h-1.5l.3 .4h-.3z" fill-rule="evenodd"/>
<path d="M180.2 210.2l-.1 .5a1.46 1.46 0 0 0 2 0 .63 .63 0 0 0-.7-.7 .63 .63 0 0 0-.6 .7l.2 .2a.46 .46 0 0 1-.5-.1 .46 .46 0 0 1-.1-.5h.2v-.3zM181 210.4a.44 .44 0 0 1 .5-.2 .44 .44 0 0 1 .3 .5 .46 .46 0 0 1-.5 .1 .46 .46 0 0 1-.3-.4z" fill-rule="evenodd"/>
<path d="M180.2 209a.48 .48 0 0 0-.1 .6 .48 .48 0 0 0 .6 .2 .95 .95 0 0 0 1.4-.7 1.66 1.66 0 0 0-1.9-.1zM180.3 209.2a1.37 1.37 0 0 1 1.6 .1 1.2 1.2 0 0 1-1.6 0z" fill-rule="evenodd"/>
<path d="M180.1 201.5h2v.2h-1.6l.3 .4h-.2z" fill-rule="evenodd"/>
<path d="M249.9 204.3v.1l1.3 .7h.3v-.6h.5v-.2h-.5v-.3h-.3v.3zM250.4 204.5h.8v.5z" fill-rule="evenodd"/>
<path d="M249.9 203v.2l1.3 .7h.3v-.7h.5v-.2h-.5v-.2h-.3v.2zM250.4 203.2h.8v.5z" fill-rule="evenodd"/>
<path d="M307.3 210.1l-.2 .4a1.27 1.27 0 0 0 2.1 .1 .63 .63 0 0 0-.7-.6 .63 .63 0 0 0-.6 .7l.2 .1a.46 .46 0 0 1-.5 0 .46 .46 0 0 1-.2-.5l.3-.1-.1-.2zM308.2 210.3a.43 .43 0 0 1 .5-.2 .43 .43 0 0 1 .2 .5 .42 .42 0 0 1-.5 .2 .42 .42 0 0 1-.2-.5z" fill-rule="evenodd"/>
<path d="M307.3 208.9a.49 .49 0 0 0-.1 .6 .49 .49 0 0 0 .5 .3 1.08 1.08 0 0 0 1.5-.5 1.29 1.29 0 0 0-1.7-.5zM307.5 209h1.2l.3 .3a1.2 1.2 0 0 1-1.7 0z" fill-rule="evenodd"/>
</g>
<g font-size="3">
<text x="60.9" y="113.3">SIDE ROAD TO THE RIGHT AHEAD</text>
<text x="180.9" y="113.4">STAGGERED JUNCTION, LEFT TURN FIRST AHEAD</text>
<text x="316.6" y="113.4">TRAFFIC MERGES FROM LEFT AHEAD</text>
<text x="197" y="226.6">STAGGERED JUNCTION,</text>
<text x="59.7" y="231.5">SIDE ROAD TO THE LEFT AHEAD</text>
<text x="195" y="232">RIGHT TURN FIRST AHEAD</text>
<text x="315.9" y="231.1">TRAFFIC MERGES FROM RIGHT AHEAD</text>
</g>
<g font-size="2.5">
<text x="292.3" y="252.2">STANDARD</text>
<text x="313.9" y="252.2">DETAIL</text>
<text x="291.5" y="270.3">TRAFFIC WARNING SIGNS</text>
<text x="299" y="274.1">(SHEET 3 OF 9)</text>
<text x="358.2" y="273.4">LTA/SDRE14/17/TFW3</text>
<text x="401.2" y="273.4">-</text>
</g>
<text font-size="2.3" x="400.3" y="289.8">17-3</text>
<g font-size="2">
<text x="85.8" y="32.9">600</text>
<text x="216.9" y="32.9">600</text>
<text x="344.7" y="32.9">600</text>
<text x="45.8" y="51.8" transform="rotate(-60 45.8 51.8)">650</text>
<text x="301" y="51.4" transform="rotate(-60 301 51.4)">650</text>
<text x="325.2" y="64.6" transform="rotate(-45 325.2 64.6)">150</text>
<text x="84.7" y="103.2">65</text>
<text x="93.2" y="103.2">110</text>
<text x="208.3" y="103.2">100</text>
<text x="217" y="103.2">65</text>
<text x="223.7" y="103.2">70</text>
<text x="314.4" y="103.9" transform="rotate(-4 314.4 103.9)">45°</text>
<text x="344.5" y="103.2">65</text>
<text x="55.1" y="118.7">THIS SIGN INDICATES THE APPROACH TO A SIDE ROAD JUNCTION.</text>
<text x="177.1" y="118.8">THIS SIGN INDICATES THE APPROACH TO A STAGGERED JUNCTION.</text>
<text x="313.1" y="118.4">THIS SIGN INDICATES THE APPROACH TO A POINT WHERE TRAFFIC</text>
<text x="55.1" y="121.7">IT MAY BE USED WITH A SUPPLEMENTARY PLATE.</text>
<text x="177.1" y="121.8">IT MAY BE USED WITH A SUPPLEMENTARY PLATE.</text>
<text x="313.1" y="124.4">USED WITH A SUPPLEMENTARY PLATE.</text>
<text x="313.1" y="121.4">WILL BE MERGING FROM THE LEFT ONTO THEIR ROUTE. IT MAY BE</text>
<text x="344" y="139.2">600</text>
<text x="88.5" y="150.3">600</text>
<text x="215.6" y="150.4">600</text>
<text x="137.9" y="165.4" transform="rotate(60 137.9 165.4)">650</text>
<text x="384.7" y="167.2" transform="rotate(60 384.7 167.2)">650</text>
<text x="364.4" y="179" transform="rotate(45 364.4 179)">150</text>
<text x="82.4" y="220.3">110</text>
<text x="91.4" y="220.3">65</text>
<text x="210" y="219.9">70</text>
<text x="217.2" y="219.9">64</text>
<text x="224.1" y="219.9">100</text>
<text x="344" y="219.9">65</text>
<text x="373.8" y="222.7" transform="rotate(4 373.8 222.7)">45°</text>
<text x="55.5" y="237.6">THIS SIGN INDICATES THE APPROACH TO A SIDE ROAD JUNCTION.</text>
<text x="176.8" y="237.3">THIS SIGN INDICATES THE APPROACH TO A STAGGERED JUNCTION.</text>
<text x="312.8" y="237.2">THIS SIGN INDICATES THE APPROACH OF A POINT WHERE TRAFFIC</text>
<text x="55.5" y="240.6">IT MAY BE USED WITH A SUPPLEMENTARY PLATE.</text>
<text x="176.8" y="240.3">IT MAY BE USED WITH A SUPPLEMENTARY PLATE.</text>
<text x="312.8" y="243.2">USED WITH A SUPPLEMENTARY PLATE.</text>
<text x="312.8" y="240.2">WILL BE MERGING FROM THE RIGHT ONTO THEIR ROUTE. IT MAY BE</text>
</g>
<g font-size="1.8">
<text x="333.2" y="269.5">DRAWING NO.</text>
<text x="397.9" y="269.5">REV.</text>
<text x="333.2" y="279.5">DATE OF ISSUE</text>
<text x="358.2" y="279.5">SCALE</text>
<text x="383.2" y="279.5">SHEET NO.</text>
<text x="337.3" y="283.8">1st APR 2014</text>
<text x="365.1" y="283.8">1:10</text>
<text x="389.9" y="283.9">3 OF 9</text>
</g>
<g font-size="1.7">
<text x="267.2" y="284.3">REV.</text>
<text x="276.8" y="284.3">DATE</text>
</g>
</svg>
